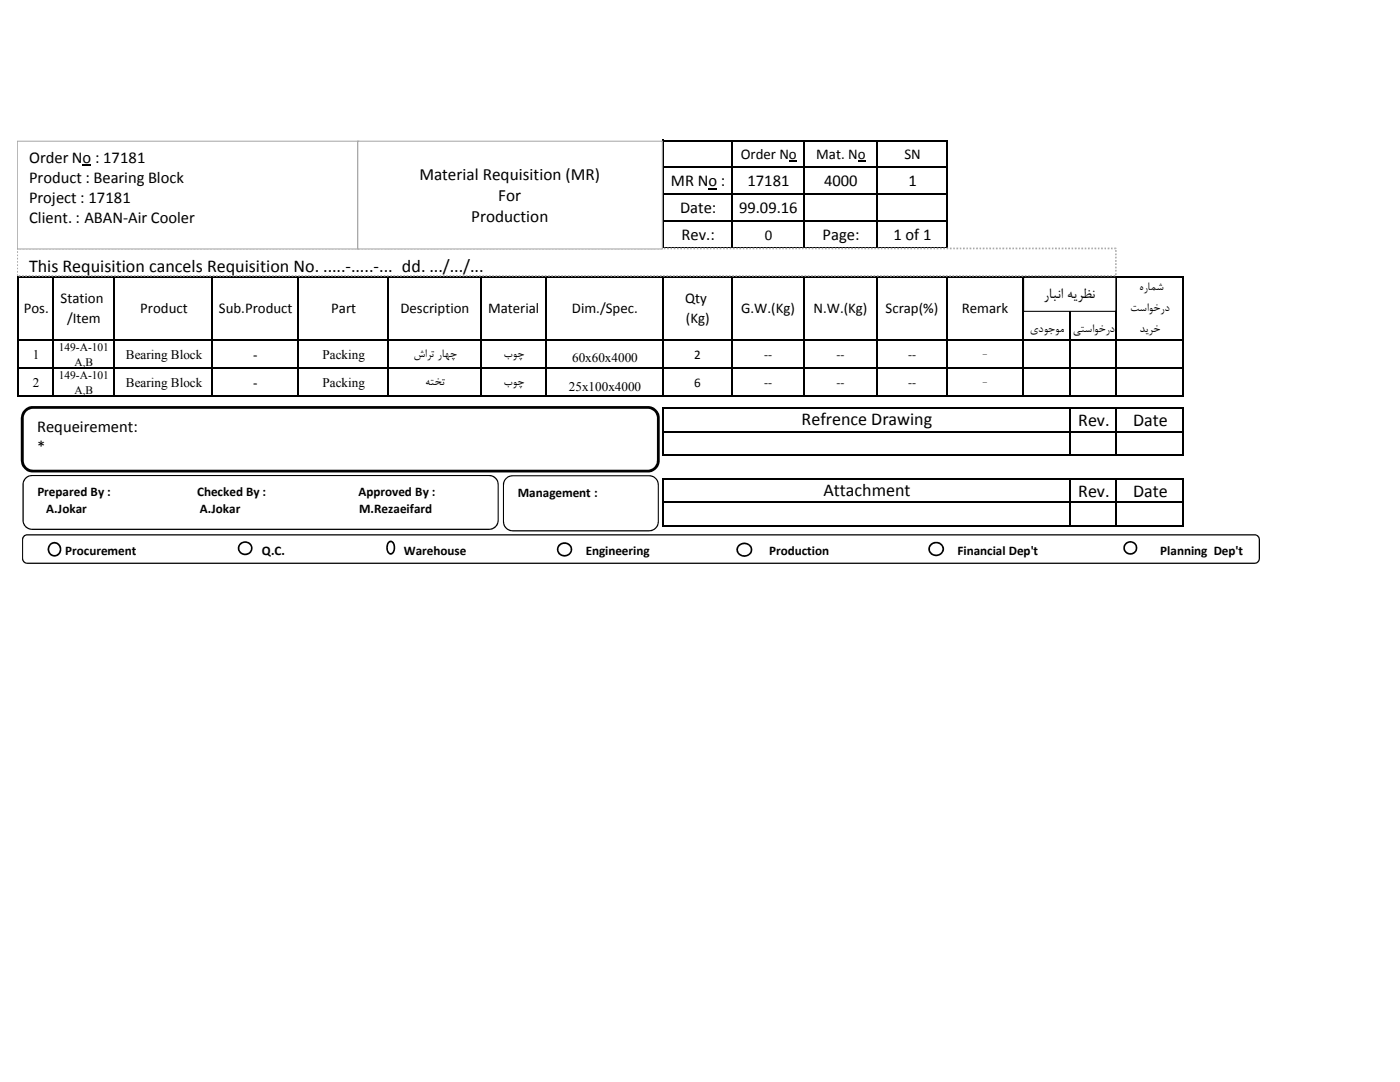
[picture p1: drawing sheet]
<svg xmlns="http://www.w3.org/2000/svg" width="279mm" height="216mm" viewBox="0 0 279 216" stroke-linecap="round" stroke-linejoin="round" font-family="sans-serif">
<path d="M141.4 37.6h1.7v.2h-1.7zM157.4 32.1h1.6v.2h-1.6zM171.2 32.1h1.6v.2h-1.6z" fill="#000"/>
<g fill="none" stroke="#000" stroke-width=".3">
<path d="M132.3 27.9v21.8M132.5 28h56.7M132.5 33.4h56.7M132.5 38.8h56.7M146.1 28.2v21.5M160.4 28.2v21.5M175 28.2v21.5M189 28.2v51M3.6 55v24.2M3.7 55.2h232.5M10.6 55.3v23.9M22.8 55.3v23.9"/>
<path d="M42.4 55.3v23.9M59.5 55.3v23.9M77.4 55.3v23.9M95.9 55.3v23.9M108.9 55.3v23.9M132.3 55.3v23.9M132.5 44.2h56.7M132.5 49.6h56.7M146.1 55.3v23.9M160.4 55.3v23.9M175 55.3v23.9M204.1 55.3v23.9"/>
<path d="M213.5 55.3v23.9M222.8 55.3v23.9M236.1 55.3v23.9M3.7 67.8h232.5M3.7 73.5h232.5M3.7 79.1h232.5M132.3 81.3v9.7M132.3 95.4v9.7M132.5 81.4h103.7M132.5 86.1h103.7M132.5 90.8h103.7M132.5 95.5h103.7"/>
<path d="M213.5 81.6v9.4M213.5 95.7v9.4M222.8 81.6v9.4M222.8 95.7v9.4M236.1 81.6v9.4M236.1 95.7v9.4M132.5 100.2h103.7M132.5 104.9h103.7"/>
</g>
<path d="M3.4 49.6h219.3v5.4h-219.3z" fill="#fff"/>
<path d="M3.4 54.7h.2v.3h-.2zM3.4 54.1h.2v.3h-.2zM3.4 53.4h.2v.3h-.2zM3.4 52.7h.2v.4h-.2zM3.4 52.1h.2v.3h-.2zM3.4 51.4h.2v.4h-.2zM3.4 50.8h.2v.3h-.2zM3.4 50.1h.2v.4h-.2zM3.4 49.4h.2v.3h-.2l.2-.1v.2h-.2zM3.9 49.4h.3v.3h-.3zM4.5 49.4h.4v.3h-.4zM5.2 49.4h.3v.3h-.3zM5.8 49.4h.4v.3h-.4zM6.5 49.4h.3v.3h-.3zM7.2 49.4h.3v.3h-.3zM7.8 49.4h.3v.3h-.3zM8.5 49.4h.3v.3h-.3zM9.1 49.4h.3v.3h-.3zM9.8 49.4h.3v.3h-.3zM10.5 49.4h.3v.3h-.3zM11.1 49.4h.3v.3h-.3zM11.8 49.4h.3v.3h-.3zM12.4 49.4h.3v.3h-.3zM13.1 49.4h.3v.3h-.3zM13.7 49.4h.4v.3h-.4zM14.4 49.4h.3v.3h-.3zM15 49.4h.4v.3h-.4zM15.7 49.4h.3v.3h-.3zM16.3 49.4h.4v.3h-.4zM17 49.4h.3v.3h-.3zM17.7 49.4h.3v.3h-.3zM18.3 49.4h.3v.3h-.3zM19 49.4h.3v.3h-.3zM19.6 49.4h.3v.3h-.3zM20.3 49.4h.3v.3h-.3zM21 49.4h.3v.3h-.3zM21.6 49.4h.3v.3h-.3zM22.3 49.4h.3v.3h-.3zM22.9 49.4h.3v.3h-.3zM23.6 49.4h.3v.3h-.3zM24.2 49.4h.4v.3h-.4zM24.9 49.4h.3v.3h-.3zM25.5 49.4h.4v.3h-.4zM26.2 49.4h.3v.3h-.3zM26.8 49.4h.4v.3h-.4zM27.5 49.4h.3v.3h-.3zM28.2 49.4h.3v.3h-.3zM28.8 49.4h.3v.3h-.3zM29.5 49.4h.3v.3h-.3zM30.1 49.4h.3v.3h-.3zM30.8 49.4h.3v.3h-.3zM31.5 49.4h.3v.3h-.3zM32.1 49.4h.3v.3h-.3zM32.8 49.4h.3v.3h-.3zM33.4 49.4h.3v.3h-.3zM34.1 49.4h.3v.3h-.3zM34.7 49.4h.4v.3h-.4zM35.4 49.4h.3v.3h-.3zM36 49.4h.4v.3h-.4zM36.7 49.4h.3v.3h-.3zM37.3 49.4h.4v.3h-.4zM38 49.4h.3v.3h-.3zM38.7 49.4h.3v.3h-.3zM39.3 49.4h.3v.3h-.3zM40 49.4h.3v.3h-.3zM40.6 49.4h.3v.3h-.3zM41.3 49.4h.3v.3h-.3zM42 49.4h.2v.3h-.2zM42.6 49.4h.3v.3h-.3zM43.3 49.4h.3v.3h-.3zM43.9 49.4h.3v.3h-.3zM44.6 49.4h.3v.3h-.3zM45.2 49.4h.4v.3h-.4zM45.9 49.4h.3v.3h-.3zM46.5 49.4h.4v.3h-.4zM47.2 49.4h.3v.3h-.3zM47.8 49.4h.4v.3h-.4zM48.5 49.4h.3v.3h-.3zM49.1 49.4h.4v.3h-.4zM49.8 49.4h.3v.3h-.3zM50.5 49.4h.3v.3h-.3zM51.1 49.4h.3v.3h-.3zM51.8 49.4h.3v.3h-.3zM52.5 49.4h.2v.3h-.2zM53.1 49.4h.3v.3h-.3zM53.8 49.4h.3v.3h-.3zM54.4 49.4h.3v.3h-.3zM55.1 49.4h.3v.3h-.3zM55.7 49.4h.3v.3h-.3zM56.4 49.4h.3v.3h-.3zM57 49.4h.4v.3h-.4zM57.7 49.4h.3v.3h-.3zM58.3 49.4h.4v.3h-.4zM59 49.4h.3v.3h-.3zM59.6 49.4h.4v.3h-.4zM60.3 49.4h.3v.3h-.3zM61 49.4h.3v.3h-.3zM61.6 49.4h.3v.3h-.3zM62.3 49.4h.3v.3h-.3zM62.9 49.4h.3v.3h-.3zM63.6 49.4h.3v.3h-.3zM64.3 49.4h.3v.3h-.3zM64.9 49.4h.3v.3h-.3zM65.6 49.4h.3v.3h-.3zM66.2 49.4h.3v.3h-.3zM66.9 49.4h.3v.3h-.3zM67.5 49.4h.4v.3h-.4zM68.2 49.4h.3v.3h-.3zM68.8 49.4h.4v.3h-.4zM69.5 49.4h.3v.3h-.3zM70.1 49.4h.4v.3h-.4zM70.8 49.4h.3v.3h-.3zM71.5 49.4h.3v.3h-.3zM72.1 49.4h.3v.3h-.3zM72.8 49.4h.3v.3h-.3zM73.4 49.4h.3v.3h-.3zM74.1 49.4h.3v.3h-.3zM74.8 49.4h.3v.3h-.3zM75.4 49.4h.3v.3h-.3zM76.1 49.4h.3v.3h-.3zM76.7 49.4h.3v.3h-.3zM77.4 49.4h.3v.3h-.3zM78 49.4h.4v.3h-.4zM78.7 49.4h.3v.3h-.3zM79.3 49.4h.4v.3h-.4zM80 49.4h.3v.3h-.3zM80.6 49.4h.4v.3h-.4zM81.3 49.4h.3v.3h-.3zM82 49.4h.3v.3h-.3zM82.6 49.4h.3v.3h-.3zM83.3 49.4h.3v.3h-.3zM83.9 49.4h.3v.3h-.3zM84.6 49.4h.3v.3h-.3zM85.3 49.4h.3v.3h-.3zM85.9 49.4h.3v.3h-.3zM86.6 49.4h.3v.3h-.3zM87.2 49.4h.3v.3h-.3zM87.9 49.4h.3v.3h-.3zM88.5 49.4h.4v.3h-.4zM89.2 49.4h.3v.3h-.3zM89.8 49.4h.4v.3h-.4zM90.5 49.4h.3v.3h-.3zM91.1 49.4h.4v.3h-.4zM91.8 49.4h.3v.3h-.3zM92.5 49.4h.3v.3h-.3zM93.1 49.4h.3v.3h-.3zM93.8 49.4h.3v.3h-.3zM94.4 49.4h.3v.3h-.3zM95.1 49.4h.3v.3h-.3zM95.8 49.4h.3v.3h-.3zM96.4 49.4h.3v.3h-.3zM97.1 49.4h.3v.3h-.3zM97.7 49.4h.3v.3h-.3zM98.4 49.4h.3v.3h-.3zM99 49.4h.4v.3h-.4zM99.7 49.4h.3v.3h-.3zM100.3 49.4h.4v.3h-.4zM101 49.4h.3v.3h-.3zM101.6 49.4h.4v.3h-.4zM102.3 49.4h.3v.3h-.3zM103 49.4h.3v.3h-.3zM103.6 49.4h.3v.3h-.3zM104.3 49.4h.3v.3h-.3zM104.9 49.4h.3v.3h-.3zM105.6 49.4h.3v.3h-.3zM106.3 49.4h.3v.3h-.3zM106.9 49.4h.3v.3h-.3zM107.6 49.4h.3v.3h-.3zM108.2 49.4h.3v.3h-.3zM108.9 49.4h.3v.3h-.3zM109.5 49.4h.4v.3h-.4zM110.2 49.4h.3v.3h-.3zM110.8 49.4h.4v.3h-.4zM111.5 49.4h.3v.3h-.3zM112.1 49.4h.4v.3h-.4zM112.8 49.4h.3v.3h-.3zM113.5 49.4h.3v.3h-.3zM114.1 49.4h.3v.3h-.3zM114.8 49.4h.3v.3h-.3zM115.4 49.4h.3v.3h-.3zM116.1 49.4h.3v.3h-.3zM116.8 49.4h.3v.3h-.3zM117.4 49.4h.3v.3h-.3zM118.1 49.4h.3v.3h-.3zM118.7 49.4h.3v.3h-.3zM119.4 49.4h.3v.3h-.3zM120 49.4h.4v.3h-.4zM120.7 49.4h.3v.3h-.3zM121.3 49.4h.4v.3h-.4zM122 49.4h.3v.3h-.3zM122.6 49.4h.4v.3h-.4zM123.3 49.4h.3v.3h-.3zM124 49.4h.3v.3h-.3zM124.6 49.4h.3v.3h-.3zM125.3 49.4h.3v.3h-.3zM125.9 49.4h.3v.3h-.3zM126.6 49.4h.3v.3h-.3zM127.3 49.4h.3v.3h-.3zM127.9 49.4h.3v.3h-.3zM128.6 49.4h.3v.3h-.3zM129.2 49.4h.3v.3h-.3zM129.9 49.4h.3v.3h-.3zM130.5 49.4h.4v.3h-.4zM131.2 49.4h.3v.3h-.3zM131.8 49.4h.4v.3h-.4zM132.5 49.4h.3v.3h-.3zM133.1 49.4h.4v.3h-.4zM133.8 49.4h.3v.3h-.3zM134.5 49.4h.3v.3h-.3zM135.1 49.4h.3v.3h-.3zM135.8 49.4h.3v.3h-.3zM136.4 49.4h.3v.3h-.3zM137.1 49.4h.3v.3h-.3zM137.8 49.4h.2v.3h-.2zM138.4 49.4h.3v.3h-.3zM139.1 49.4h.3v.3h-.3zM139.7 49.4h.3v.3h-.3zM140.4 49.4h.3v.3h-.3zM141 49.4h.4v.3h-.4zM141.7 49.4h.3v.3h-.3zM142.3 49.4h.4v.3h-.4zM143 49.4h.3v.3h-.3zM143.6 49.4h.4v.3h-.4zM144.3 49.4h.3v.3h-.3zM144.9 49.4h.4v.3h-.4zM145.6 49.4h.3v.3h-.3zM146.3 49.4h.3v.3h-.3zM146.9 49.4h.3v.3h-.3zM147.6 49.4h.3v.3h-.3zM148.3 49.4h.2v.3h-.2zM148.9 49.4h.3v.3h-.3zM149.6 49.4h.3v.3h-.3zM150.2 49.4h.3v.3h-.3zM150.9 49.4h.3v.3h-.3zM151.5 49.4h.3v.3h-.3zM152.2 49.4h.3v.3h-.3zM152.8 49.4h.4v.3h-.4zM153.5 49.4h.3v.3h-.3zM154.1 49.4h.4v.3h-.4zM154.8 49.4h.3v.3h-.3zM155.4 49.4h.4v.3h-.4zM156.1 49.4h.3v.3h-.3zM156.8 49.4h.3v.3h-.3zM157.4 49.4h.3v.3h-.3zM158.1 49.4h.3v.3h-.3zM158.7 49.4h.3v.3h-.3zM159.4 49.4h.3v.3h-.3zM160.1 49.4h.3v.3h-.3zM160.7 49.4h.3v.3h-.3zM161.4 49.4h.3v.3h-.3zM162 49.4h.3v.3h-.3zM162.7 49.4h.3v.3h-.3zM163.3 49.4h.4v.3h-.4zM164 49.4h.3v.3h-.3zM164.6 49.4h.4v.3h-.4zM165.3 49.4h.3v.3h-.3zM165.9 49.4h.4v.3h-.4zM166.6 49.4h.3v.3h-.3zM167.3 49.4h.3v.3h-.3zM167.9 49.4h.3v.3h-.3zM168.6 49.4h.3v.3h-.3zM169.2 49.4h.3v.3h-.3zM169.9 49.4h.3v.3h-.3zM170.6 49.4h.3v.3h-.3zM171.2 49.4h.3v.3h-.3zM171.9 49.4h.3v.3h-.3zM172.5 49.4h.3v.3h-.3zM173.2 49.4h.3v.3h-.3zM173.8 49.4h.4v.3h-.4zM174.5 49.4h.3v.3h-.3zM175.1 49.4h.4v.3h-.4zM175.8 49.4h.3v.3h-.3zM176.4 49.4h.4v.3h-.4zM177.1 49.4h.3v.3h-.3zM177.8 49.4h.3v.3h-.3zM178.4 49.4h.3v.3h-.3zM179.1 49.4h.3v.3h-.3zM179.7 49.4h.3v.3h-.3zM180.4 49.4h.3v.3h-.3zM181.1 49.4h.3v.3h-.3zM181.7 49.4h.3v.3h-.3zM182.4 49.4h.3v.3h-.3zM183 49.4h.3v.3h-.3zM183.7 49.4h.3v.3h-.3zM184.3 49.4h.4v.3h-.4zM185 49.4h.3v.3h-.3zM185.6 49.4h.4v.3h-.4zM186.3 49.4h.3v.3h-.3zM186.9 49.4h.4v.3h-.4zM187.6 49.4h.3v.3h-.3zM188.3 49.4h.3v.3h-.3zM188.9 49.4h.3v.3h-.3zM189.6 49.4h.3v.3h-.3zM190.2 49.4h.3v.3h-.3zM190.9 49.4h.3v.3h-.3zM191.6 49.4h.3v.3h-.3zM192.2 49.4h.3v.3h-.3zM192.9 49.4h.3v.3h-.3zM193.5 49.4h.3v.3h-.3zM194.2 49.4h.3v.3h-.3zM194.8 49.4h.4v.3h-.4zM195.5 49.4h.3v.3h-.3zM196.1 49.4h.4v.3h-.4zM196.8 49.4h.3v.3h-.3zM197.4 49.4h.4v.3h-.4zM198.1 49.4h.3v.3h-.3zM198.8 49.4h.3v.3h-.3zM199.4 49.4h.3v.3h-.3zM200.1 49.4h.3v.3h-.3zM200.7 49.4h.3v.3h-.3zM201.4 49.4h.3v.3h-.3zM202.1 49.4h.3v.3h-.3zM202.7 49.4h.3v.3h-.3zM203.4 49.4h.3v.3h-.3zM204 49.4h.3v.3h-.3zM204.7 49.4h.3v.3h-.3zM205.3 49.4h.4v.3h-.4zM206 49.4h.3v.3h-.3zM206.6 49.4h.4v.3h-.4zM207.3 49.4h.3v.3h-.3zM207.9 49.4h.4v.3h-.4zM208.6 49.4h.3v.3h-.3zM209.3 49.4h.3v.3h-.3zM209.9 49.4h.3v.3h-.3zM210.6 49.4h.3v.3h-.3zM211.2 49.4h.3v.3h-.3zM211.9 49.4h.3v.3h-.3zM212.6 49.4h.3v.3h-.3zM213.2 49.4h.3v.3h-.3zM213.9 49.4h.3v.3h-.3zM214.5 49.4h.3v.3h-.3zM215.2 49.4h.3v.3h-.3zM215.8 49.4h.4v.3h-.4zM216.5 49.4h.3v.3h-.3zM217.1 49.4h.4v.3h-.4zM217.8 49.4h.3v.3h-.3zM218.4 49.4h.4v.3h-.4zM219.1 49.4h.3v.3h-.3zM219.8 49.4h.3v.3h-.3zM220.4 49.4h.3v.3h-.3zM221.1 49.4h.3v.3h-.3zM221.7 49.4h.3v.3h-.3zM222.4 49.4l.4 .1v.1h-.3l.2 .1h-.3zM222.5 49.9h.3v.3h-.3zM222.5 50.6h.3v.3h-.3zM222.5 51.2h.3v.4h-.3zM222.5 51.9h.3v.3h-.3zM222.5 52.5h.3v.4h-.3zM222.5 53.2h.3v.4h-.3zM222.5 53.8h.3v.4h-.3zM222.5 54.5h.3v.4h-.3zM222.3 54.9h.3v.3h-.3zM221.6 54.9h.3v.3h-.3zM220.9 54.9h.4v.3h-.4zM220.3 54.9h.3v.3h-.3zM219.6 54.9h.4v.3h-.4zM218.9 54.9h.4v.3h-.4zM218.3 54.9h.4v.3h-.4zM217.6 54.9h.4v.3h-.4zM217 54.9h.3v.3h-.3zM216.3 54.9h.4v.3h-.4zM215.7 54.9h.3v.3h-.3zM215 54.9h.3v.3h-.3zM214.4 54.9h.3v.3h-.3zM213.7 54.9h.3v.3h-.3zM213.1 54.9h.3v.3h-.3zM212.4 54.9h.3v.3h-.3zM211.8 54.9h.3v.3h-.3zM211.1 54.9h.3v.3h-.3zM210.4 54.9h.4v.3h-.4zM209.8 54.9h.3v.3h-.3zM209.1 54.9h.4v.3h-.4zM208.4 54.9h.4v.3h-.4zM207.8 54.9h.4v.3h-.4zM207.1 54.9h.4v.3h-.4zM206.5 54.9h.3v.3h-.3zM205.8 54.9h.4v.3h-.4zM205.2 54.9h.3v.3h-.3zM204.5 54.9h.4v.3h-.4zM203.9 54.9h.3v.3h-.3zM203.2 54.9h.3v.3h-.3zM202.6 54.9h.3v.3h-.3zM201.9 54.9h.3v.3h-.3zM201.3 54.9h.3v.3h-.3zM200.6 54.9h.3v.3h-.3zM199.9 54.9h.4v.3h-.4zM199.3 54.9h.3v.3h-.3zM198.6 54.9h.4v.3h-.4zM198 54.9h.3v.3h-.3zM197.3 54.9h.4v.3h-.4zM196.6 54.9h.4v.3h-.4zM196 54.9h.3v.3h-.3zM195.3 54.9h.4v.3h-.4zM194.7 54.9h.3v.3h-.3zM194 54.9h.4v.3h-.4zM193.4 54.9h.3v.3h-.3zM192.7 54.9h.3v.3h-.3zM192.1 54.9h.3v.3h-.3zM191.4 54.9h.3v.3h-.3zM190.8 54.9h.3v.3h-.3zM190.1 54.9h.3v.3h-.3zM189.4 54.9h.4v.3h-.4zM188.8 54.9h.3v.3h-.3zM188.1 54.9h.4v.3h-.4zM187.5 54.9h.3v.3h-.3zM186.8 54.9h.4v.3h-.4zM186.1 54.9h.4v.3h-.4zM185.5 54.9h.3v.3h-.3zM184.8 54.9h.4v.3h-.4zM184.2 54.9h.3v.3h-.3zM183.5 54.9h.4v.3h-.4zM182.9 54.9h.3v.3h-.3zM182.2 54.9h.3v.3h-.3zM181.6 54.9h.3v.3h-.3zM180.9 54.9h.3v.3h-.3zM180.3 54.9h.3v.3h-.3zM179.6 54.9h.3v.3h-.3zM178.9 54.9h.4v.3h-.4zM178.3 54.9h.3v.3h-.3zM177.6 54.9h.4v.3h-.4zM177 54.9h.3v.3h-.3zM176.3 54.9h.4v.3h-.4zM175.6 54.9h.4v.3h-.4zM175 54.9h.3v.3h-.3zM174.3 54.9h.4v.3h-.4zM173.7 54.9h.3v.3h-.3zM173 54.9h.4v.3h-.4zM172.4 54.9h.3v.3h-.3zM171.7 54.9h.3v.3h-.3zM171.1 54.9h.3v.3h-.3zM170.4 54.9h.3v.3h-.3zM169.8 54.9h.3v.3h-.3zM169.1 54.9h.3v.3h-.3zM168.4 54.9h.4v.3h-.4zM167.8 54.9h.3v.3h-.3zM167.1 54.9h.4v.3h-.4zM166.5 54.9h.3v.3h-.3zM165.8 54.9h.4v.3h-.4zM165.1 54.9h.4v.3h-.4zM164.5 54.9h.3v.3h-.3zM163.8 54.9h.4v.3h-.4zM163.2 54.9h.3v.3h-.3zM162.5 54.9h.4v.3h-.4zM161.9 54.9h.3v.3h-.3zM161.2 54.9h.3v.3h-.3zM160.6 54.9h.3v.3h-.3zM159.9 54.9h.3v.3h-.3zM159.3 54.9h.3v.3h-.3zM158.6 54.9h.3v.3h-.3zM157.9 54.9h.4v.3h-.4zM157.3 54.9h.3v.3h-.3zM156.6 54.9h.4v.3h-.4zM156 54.9h.3v.3h-.3zM155.3 54.9h.4v.3h-.4zM154.6 54.9h.4v.3h-.4zM154 54.9h.3v.3h-.3zM153.3 54.9h.4v.3h-.4zM152.7 54.9h.3v.3h-.3zM152 54.9h.4v.3h-.4zM151.4 54.9h.3v.3h-.3zM150.7 54.9h.3v.3h-.3zM150.1 54.9h.3v.3h-.3zM149.4 54.9h.3v.3h-.3zM148.8 54.9h.3v.3h-.3zM148.1 54.9h.3v.3h-.3zM147.4 54.9h.4v.3h-.4zM146.8 54.9h.3v.3h-.3zM146.1 54.9h.4v.3h-.4zM145.5 54.9h.3v.3h-.3zM144.8 54.9h.4v.3h-.4zM144.1 54.9h.4v.3h-.4zM143.5 54.9h.3v.3h-.3zM142.8 54.9h.4v.3h-.4zM142.2 54.9h.3v.3h-.3zM141.5 54.9h.4v.3h-.4zM140.9 54.9h.3v.3h-.3zM140.2 54.9h.3v.3h-.3zM139.6 54.9h.3v.3h-.3zM138.9 54.9h.3v.3h-.3zM138.3 54.9h.3v.3h-.3zM137.6 54.9h.3v.3h-.3zM136.9 54.9h.4v.3h-.4zM136.3 54.9h.3v.3h-.3zM135.6 54.9h.4v.3h-.4zM135 54.9h.3v.3h-.3zM134.3 54.9h.4v.3h-.4zM133.6 54.9h.4v.3h-.4zM133 54.9h.3v.3h-.3zM132.3 54.9h.4v.3h-.4zM131.7 54.9h.3v.3h-.3zM131 54.9h.4v.3h-.4zM130.4 54.9h.3v.3h-.3zM129.7 54.9h.3v.3h-.3zM129.1 54.9h.3v.3h-.3zM128.4 54.9h.3v.3h-.3zM127.8 54.9h.3v.3h-.3zM127.1 54.9h.3v.3h-.3zM126.4 54.9h.4v.3h-.4zM125.8 54.9h.3v.3h-.3zM125.1 54.9h.4v.3h-.4zM124.5 54.9h.3v.3h-.3zM123.8 54.9h.4v.3h-.4zM123.1 54.9h.4v.3h-.4zM122.5 54.9h.4v.3h-.4zM121.8 54.9h.4v.3h-.4zM121.2 54.9h.3v.3h-.3zM120.5 54.9h.4v.3h-.4zM119.9 54.9h.3v.3h-.3zM119.2 54.9h.3v.3h-.3zM118.6 54.9h.3v.3h-.3zM117.9 54.9h.3v.3h-.3zM117.3 54.9h.3v.3h-.3zM116.6 54.9h.3v.3h-.3zM116 54.9h.3v.3h-.3zM115.3 54.9h.3v.3h-.3zM114.6 54.9h.4v.3h-.4zM114 54.9h.3v.3h-.3zM113.3 54.9h.4v.3h-.4zM112.6 54.9h.4v.3h-.4zM112 54.9h.4v.3h-.4zM111.3 54.9h.4v.3h-.4zM110.7 54.9h.3v.3h-.3zM110 54.9h.4v.3h-.4zM109.4 54.9h.3v.3h-.3zM108.7 54.9h.4v.3h-.4zM108.1 54.9h.3v.3h-.3zM107.4 54.9h.3v.3h-.3zM106.8 54.9h.3v.3h-.3zM106.1 54.9h.3v.3h-.3zM105.5 54.9h.3v.3h-.3zM104.8 54.9h.3v.3h-.3zM104.1 54.9h.4v.3h-.4zM103.5 54.9h.3v.3h-.3zM102.8 54.9h.4v.3h-.4zM102.2 54.9h.3v.3h-.3zM101.5 54.9h.4v.3h-.4zM100.8 54.9h.4v.3h-.4zM100.2 54.9h.3v.3h-.3zM99.5 54.9h.4v.3h-.4zM98.9 54.9h.3v.3h-.3zM98.2 54.9h.4v.3h-.4zM97.6 54.9h.3v.3h-.3zM96.9 54.9h.3v.3h-.3zM96.3 54.9h.3v.3h-.3zM95.6 54.9h.3v.3h-.3zM95 54.9h.3v.3h-.3zM94.3 54.9h.3v.3h-.3zM93.6 54.9h.4v.3h-.4zM93 54.9h.3v.3h-.3zM92.3 54.9h.4v.3h-.4zM91.7 54.9h.3v.3h-.3zM91 54.9h.4v.3h-.4zM90.3 54.9h.4v.3h-.4zM89.7 54.9h.3v.3h-.3zM89 54.9h.4v.3h-.4zM88.4 54.9h.3v.3h-.3zM87.7 54.9h.4v.3h-.4zM87.1 54.9h.3v.3h-.3zM86.4 54.9h.3v.3h-.3zM85.8 54.9h.3v.3h-.3zM85.1 54.9h.3v.3h-.3zM84.5 54.9h.3v.3h-.3zM83.8 54.9h.3v.3h-.3zM83.1 54.9h.4v.3h-.4zM82.5 54.9h.3v.3h-.3zM81.8 54.9h.4v.3h-.4zM81.2 54.9h.3v.3h-.3zM80.5 54.9h.4v.3h-.4zM79.8 54.9h.4v.3h-.4zM79.2 54.9h.3v.3h-.3zM78.5 54.9h.4v.3h-.4zM77.9 54.9h.3v.3h-.3zM77.2 54.9h.4v.3h-.4zM76.6 54.9h.3v.3h-.3zM75.9 54.9h.3v.3h-.3zM75.3 54.9h.3v.3h-.3zM74.6 54.9h.3v.3h-.3zM74 54.9h.3v.3h-.3zM73.3 54.9h.3v.3h-.3zM72.6 54.9h.4v.3h-.4zM72 54.9h.3v.3h-.3zM71.3 54.9h.4v.3h-.4zM70.7 54.9h.3v.3h-.3zM70 54.9h.4v.3h-.4zM69.3 54.9h.4v.3h-.4zM68.7 54.9h.3v.3h-.3zM68 54.9h.4v.3h-.4zM67.4 54.9h.3v.3h-.3zM66.7 54.9h.4v.3h-.4zM66.1 54.9h.3v.3h-.3zM65.4 54.9h.3v.3h-.3zM64.8 54.9h.3v.3h-.3zM64.1 54.9h.3v.3h-.3zM63.5 54.9h.3v.3h-.3zM62.8 54.9h.3v.3h-.3zM62.1 54.9h.4v.3h-.4zM61.5 54.9h.3v.3h-.3zM60.8 54.9h.4v.3h-.4zM60.2 54.9h.3v.3h-.3zM59.5 54.9h.4v.3h-.4zM58.8 54.9h.4v.3h-.4zM58.2 54.9h.3v.3h-.3zM57.5 54.9h.4v.3h-.4zM56.9 54.9h.3v.3h-.3zM56.2 54.9h.4v.3h-.4zM55.6 54.9h.3v.3h-.3zM54.9 54.9h.3v.3h-.3zM54.3 54.9h.3v.3h-.3zM53.6 54.9h.3v.3h-.3zM53 54.9h.3v.3h-.3zM52.3 54.9h.3v.3h-.3zM51.6 54.9h.4v.3h-.4zM51 54.9h.3v.3h-.3zM50.3 54.9h.4v.3h-.4zM49.7 54.9h.3v.3h-.3zM49 54.9h.4v.3h-.4zM48.3 54.9h.4v.3h-.4zM47.7 54.9h.3v.3h-.3zM47 54.9h.4v.3h-.4zM46.4 54.9h.3v.3h-.3zM45.7 54.9h.4v.3h-.4zM45.1 54.9h.3v.3h-.3zM44.4 54.9h.3v.3h-.3zM43.8 54.9h.3v.3h-.3zM43.1 54.9h.3v.3h-.3zM42.5 54.9h.3v.3h-.3zM41.8 54.9h.3v.3h-.3zM41.1 54.9h.4v.3h-.4zM40.5 54.9h.3v.3h-.3zM39.8 54.9h.4v.3h-.4zM39.2 54.9h.3v.3h-.3zM38.5 54.9h.4v.3h-.4zM37.8 54.9h.4v.3h-.4zM37.2 54.9h.3v.3h-.3zM36.5 54.9h.4v.3h-.4zM35.9 54.9h.3v.3h-.3zM35.2 54.9h.4v.3h-.4zM34.6 54.9h.3v.3h-.3zM33.9 54.9h.3v.3h-.3zM33.3 54.9h.3v.3h-.3zM32.6 54.9h.3v.3h-.3zM32 54.9h.3v.3h-.3zM31.3 54.9h.3v.3h-.3zM30.6 54.9h.4v.3h-.4zM30 54.9h.3v.3h-.3zM29.3 54.9h.4v.3h-.4zM28.7 54.9h.3v.3h-.3zM28 54.9h.4v.3h-.4zM27.3 54.9h.4v.3h-.4zM26.7 54.9h.4v.3h-.4zM26 54.9h.4v.3h-.4zM25.4 54.9h.3v.3h-.3zM24.7 54.9h.4v.3h-.4zM24.1 54.9h.3v.3h-.3zM23.4 54.9h.3v.3h-.3zM22.8 54.9h.3v.3h-.3zM22.1 54.9h.3v.3h-.3zM21.5 54.9h.3v.3h-.3zM20.8 54.9h.3v.3h-.3zM20.2 54.9h.3v.3h-.3zM19.5 54.9h.3v.3h-.3zM18.8 54.9h.4v.3h-.4zM18.2 54.9h.3v.3h-.3zM17.5 54.9h.4v.3h-.4zM16.8 54.9h.4v.3h-.4zM16.2 54.9h.4v.3h-.4zM15.5 54.9h.4v.3h-.4zM14.9 54.9h.3v.3h-.3zM14.2 54.9h.4v.3h-.4zM13.6 54.9h.3v.3h-.3zM12.9 54.9h.4v.3h-.4zM12.3 54.9h.3v.3h-.3zM11.6 54.9h.3v.3h-.3zM11 54.9h.3v.3h-.3zM10.3 54.9h.3v.3h-.3zM9.7 54.9h.3v.3h-.3zM9 54.9h.3v.3h-.3zM8.3 54.9h.4v.3h-.4zM7.7 54.9h.3v.3h-.3zM7 54.9h.4v.3h-.4zM6.3 54.9h.4v.3h-.4zM5.7 54.9h.4v.3h-.4zM5 54.9h.4v.3h-.4zM4.4 54.9h.3v.3h-.3zM3.7 54.9h.4v.3h-.4z" fill="#a6a6a6"/>
<path d="M3.4 28.2h68.2v21.5h-68.2z" fill="#fff"/>
<path d="M3.4 28.1h68.3v21.6l-.1 .1h-68.2zM3.4 28.3l.2-.1v21.5l-.2-.1h68.2l-.1 .1v-21.5l.1 .1z" fill="#a6a6a6"/>
<path d="M16.5 32.9h1.7v.2h-1.7z" fill="#000"/>
<path d="M71.4 28.2h60.8v21.5h-60.8z" fill="#fff"/>
<path d="M71.3 28.1h61v21.7h-61zM71.4 28.3l.1-.1v21.5l-.1-.1h60.8l-.1 .1v-21.5l.1 .1z" fill="#a6a6a6"/>
<path d="M204.3 55.3h18.4v6.8h-18.4z" fill="#fff"/>
<path d="M204.2 55.3l18.5-.1 .1 .1v6.9h-18.5l-.2-.1zM204.3 55.5l.1-.2v6.8l-.1-.1h18.4l-.1 .1v-6.8l.1 .2z" fill="#000"/>
<path d="M5.1 81.9l.9-.5 .6-.1h122.6a2.12 2.12 0 0 1 2.2 2.1v8.5a2.1 2.1 0 0 1-2.2 2.1h-122.6a2.12 2.12 0 0 1-2.2-2.1v-8.5l.1-.6z" fill-rule="evenodd" fill="#fff"/>
<path d="M4.9 81.7l.7-.5 .7-.2h123.2a2.44 2.44 0 0 1 2.2 2.1v9a2.44 2.44 0 0 1-2.2 2.2h-123.2a2.45 2.45 0 0 1-2.2-2.4v-8.5a2.45 2.45 0 0 1 .8-1.7zM5.2 82.1l-.5 1.1v8.9l.2 .5 .4 .6 .7 .4 .6 .1h122.9l.6-.2 .5-.3 .4-.7 .1-.6v-8.7l-.2-.7-.3-.4-1.1-.5h-123.1l-.7 .2z" fill="#000"/>
<path d="M5.1 95.4l.8-.5h.5h91.2a1.77 1.77 0 0 1 1.8 1.8v7.1a1.76 1.76 0 0 1-1.8 1.8h-91.2a1.79 1.79 0 0 1-1.8-1.8v-7.1l.1-.5z" fill-rule="evenodd" fill="#fff"/>
<path d="M5 95.3l.6-.4 .6-.1h91.8l.7 .3 .5 .5 .3 .9v7.5a1.89 1.89 0 0 1-1.9 1.7h-91.2a1.95 1.95 0 0 1-1.9-1.9v-7.3l.1-.6zM5.2 95.5l-.5 .9v7.7l.5 .9 1 .5h91.6l1-.5 .4-.7 .1-.5v-7.4l-.3-.7-.4-.4-1-.3h-91.2l-.6 .1z" fill="#000"/>
<path d="M101 95.5l.8-.5 .5-.1h27.2a1.84 1.84 0 0 1 1.9 1.9v7.3a1.83 1.83 0 0 1-1.9 1.8h-27.2a1.87 1.87 0 0 1-1.8-1.8v-7.3v-.5z" fill-rule="evenodd" fill="#fff"/>
<path d="M100.9 95.4l.7-.4 .5-.2 28 .1a1.86 1.86 0 0 1 1.4 1.7l-.1 7.9a1.86 1.86 0 0 1-1.3 1.5h-27.8a2.07 2.07 0 0 1-1.8-1.1l-.1-.6v-7.9zM101.1 95.5l-.4 .6-.1 .7v7.3l.3 .9 .4 .5 .5 .2 27.7 .1 1-.3 .7-.9 .1-7.8-.3-1-.8-.6-.7-.2h-27.2l-.7 .2z" fill="#000"/>
<path d="M4.8 107l.7-.3h244.9a.95 .95 0 0 1 .9 1v3.8a.95 .95 0 0 1-.9 .9h-244.9a.95 .95 0 0 1-1-.9v-3.8z" fill-rule="evenodd" fill="#fff"/>
<path d="M4.7 106.9l.5-.3h245.4a.99 .99 0 0 1 .8 .8v4.3a1.1 1.1 0 0 1-.8 .8h-245.4a1.04 1.04 0 0 1-.8-1v-4.1zM4.9 107.1l-.3 .6v3.7l.2 .5 .5 .4h245.3l.3-.2 .3-.5v-4.1l-.3-.5-.3-.2h-245.3z" fill="#000"/>
<path d="M10.2 108.5a1.25 1.25 0 0 1 1.9 1.1 1.25 1.25 0 0 1-1.9 1.1 1.36 1.36 0 0 1 0-2.2z" fill-rule="evenodd" fill="#fff"/>
<path d="M9.5 109.6a1.45 1.45 0 0 1 2.9 0 1.45 1.45 0 0 1-2.9 0zM10.1 108.8l-.3 .8 .3 .8 .6 .3h.3l.6-.3 .3-.8-.3-.8-.3-.3h-.5z" fill="#000"/>
<circle cx="48.9" cy="109.4" r="1.27" fill="#fff"/>
<path d="M47.5 109.4a1.44 1.44 0 0 1 2.8 0 1.44 1.44 0 0 1-2.8 0zM47.8 109.4a1.13 1.13 0 0 0 2.2 0 1.13 1.13 0 0 0-2.2 0z" fill="#000"/>
<path d="M77.7 108.1l.3-.1a1.4 1.4 0 0 1 0 2.5 1.47 1.47 0 0 1-.3-2.4z" fill-rule="evenodd" fill="#fff"/>
<path d="M77.4 108.1a.74 .74 0 0 1 .8-.2 .74 .74 0 0 1 .5 .6 1.7 1.7 0 0 1-.3 2.1l-.5 .1-.3-.2a1.83 1.83 0 0 1-.3-2.2zM77.8 108.2l-.3 .6-.1 .9 .3 .5 .4 .1a1.62 1.62 0 0 0 .3-1.8l-.3-.3z" fill="#000"/>
<circle cx="225.6" cy="109.3" r="1.23" fill="#fff"/>
<path d="M224.2 109.3a1.4 1.4 0 0 1 2.8 0 1.4 1.4 0 0 1-2.8 0zM224.5 109.4a1.06 1.06 0 0 0 2.1 0 1.06 1.06 0 0 0-2.1 0z" fill="#000"/>
<path d="M111.6 108.9a1.32 1.32 0 0 1 2.2 .1 1.32 1.32 0 0 1-1.2 1.9 1.28 1.28 0 0 1-1.1-.7 1.28 1.28 0 0 1 .1-1.3z" fill-rule="evenodd" fill="#fff"/>
<path d="M111.1 109.6a1.5 1.5 0 0 1 3 0 1.5 1.5 0 0 1-3 0zM111.8 108.8l-.3 .6v.5l.5 .7 .6 .1h.6l.5-.5 .2-.8-.5-.7-1-.2z" fill="#000"/>
<path d="M185.7 108.8a1.37 1.37 0 0 1 1.9-.4 1.37 1.37 0 0 1 .4 1.9 1.37 1.37 0 0 1-1.9 .4 1.37 1.37 0 0 1-.4-1.9z" fill-rule="evenodd" fill="#fff"/>
<path d="M185.7 108.5a1.65 1.65 0 0 1 2.7 .7v.1a1.52 1.52 0 0 1-1.2 1.7 1.5 1.5 0 0 1-1.8-2zM185.9 108.8l-.3 .5 .1 .7 .2 .3 .4 .3 .6 .1 .8-.4 .4-.8-.4-.7-.4-.3-.5-.1-.4 .1z" fill="#000"/>
<path d="M147.4 108.9a1.39 1.39 0 0 1 1.9-.3 1.39 1.39 0 0 1 .4 1.8 1.39 1.39 0 0 1-1.9 .4 1.39 1.39 0 0 1-.4-1.9z" fill-rule="evenodd" fill="#fff"/>
<path d="M147.4 108.7l.8-.4 1 .1a1.39 1.39 0 0 1 .9 1.4 1.39 1.39 0 0 1-1.2 1.3h-.6a1.48 1.48 0 0 1-1.3-1.7zM147.5 109.1l-.2 .6 .1 .4 .6 .6h1.1l.6-.6 .1-.6-.5-.7-.7-.2-.6 .1z" fill="#000"/>
<g font-size="3.6">
<text x="5.8" y="54.2">This Requisition cancels Requisition No. .....‐.....‐... dd. .../.../...</text>
<text x="160" y="84.8">Refrence Drawing</text>
<text x="215.2" y="85">Rev.</text>
<text x="226.1" y="85">Date</text>
<text x="164.3" y="98.9">Attachment</text>
<text x="215.2" y="99.1">Rev.</text>
<text x="226.1" y="99.1">Date</text>
</g>
<g font-size="3.4">
<text x="83.7" y="35.9">Material Requisition (MR)</text>
<text x="99.4" y="40.1">For</text>
<text x="94" y="44.3">Production</text>
</g>
<g font-size="3.3">
<text x="5.8" y="32.5">Order No : 17181</text>
<text x="5.8" y="40.5">Project : 17181</text>
<text x="5.8" y="36.4">Product : Bearing Block</text>
<text x="133.9" y="37.2">MR No :</text>
<text x="149.2" y="37.2">17181</text>
<text x="164.5" y="37.2">4000</text>
<text x="181.3" y="37.2">1</text>
<text x="5.8" y="44.5">Client. : ABAN‐Air Cooler</text>
<text x="135.7" y="42.6">Date:</text>
<text x="136" y="48">Rev.:</text>
<text x="147.5" y="42.6">99.09.16</text>
<text x="164.2" y="48">Page:</text>
<text x="178.3" y="48">1 of 1</text>
<text x="208.3" y="59.4">رابان ه</text>
<text x="214.3" y="59.4">يرظن</text>
<text x="7.4" y="86.2">Requeirement:</text>
<text x="7.4" y="90.2">*</text>
</g>
<g font-size="3">
<text x="147.8" y="31.7">Order No</text>
<text x="162.9" y="31.7">Mat. No</text>
<text x="180.5" y="31.7">SN</text>
<text x="152.7" y="47.9">0</text>
<text x="4.7" y="62.5">Pos.</text>
<text x="12.1" y="60.5">Station</text>
<text x="13.4" y="64.5">/Item</text>
<text x="28" y="62.5">Product</text>
<text x="43.7" y="62.5">Sub.Product</text>
<text x="66.1" y="62.5">Part</text>
<text x="79.9" y="62.5">Description</text>
<text x="97.4" y="62.5">Material</text>
<text x="114.1" y="62.4">Dim./Spec.</text>
<text x="136.7" y="60.5">Qty</text>
<text x="136.9" y="64.5">(Kg)</text>
<text x="147.9" y="62.5">G.W.(Kg)</text>
<text x="162.3" y="62.5">N.W.(Kg)</text>
<text x="176.7" y="62.5">Scrap(%)</text>
<text x="191.9" y="62.5">Remark</text>
</g>
<g font-size="2.6">
<text x="227.4" y="57.9">هرامش</text>
<text x="225.6" y="62.1">تساوخرد</text>
<text x="6.6" y="71.5">1</text>
<text x="25.1" y="71.5">Bearing Block</text>
<text x="50.5" y="71.5">-</text>
<text x="64.4" y="71.5">Packing</text>
<text x="82.5" y="71.2">شارت راهچ</text>
<text x="100.5" y="71.2">بوچ</text>
<text x="138.6" y="71.5">2</text>
<text x="152.5" y="71.5">‐‐</text>
<text x="166.9" y="71.5">‐‐</text>
<text x="181.2" y="71.5">‐‐</text>
<text x="196.1" y="71.2">-</text>
<text x="205.5" y="66.2">يدوجوم</text>
<text x="214.1" y="66.2">يتساوخرد</text>
<text x="227.4" y="66.3">ديرخ</text>
<text x="6.6" y="77.2">2</text>
<text x="25.1" y="77.2">Bearing Block</text>
<text x="50.5" y="77.2">-</text>
<text x="64.4" y="77.2">Packing</text>
<text x="84.9" y="76.9">هتخت</text>
<text x="100.5" y="76.9">بوچ</text>
<text x="113.5" y="77.9">25x100x4000</text>
<text x="114.2" y="72.3">60x60x4000</text>
<text x="138.6" y="77.2">6</text>
<text x="152.5" y="77.2">‐‐</text>
<text x="166.9" y="77.2">‐‐</text>
<text x="181.2" y="77.2">‐‐</text>
<text x="196.1" y="76.9">-</text>
<text x="7.5" y="99.1">Prepared By :</text>
<text x="39.3" y="99.1">Checked By :</text>
<text x="71.5" y="99.1">Approved By :</text>
<text x="103.3" y="99.1">Management :</text>
<text x="9.2" y="102.3">A.Jokar</text>
<text x="39.9" y="102.3">A.Jokar</text>
<text x="71.7" y="102.3">M.Rezaeifard</text>
<text x="13" y="110.7">Procurement</text>
<text x="52.3" y="110.7">Q.C.</text>
<text x="80.6" y="110.7">Warehouse</text>
<text x="116.9" y="110.7">Engineering</text>
<text x="153.5" y="110.7">Production</text>
<text x="191.1" y="110.7">Financial Dep't</text>
<text x="231.6" y="110.7">Planning Dep't</text>
</g>
<g font-size="2.3">
<text x="11.7" y="70">149-A-101</text>
<text x="11.7" y="75.6">149-A-101</text>
<text x="14.9" y="72.9">A,B</text>
<text x="14.9" y="78.6">A,B</text>
</g>
</svg>
